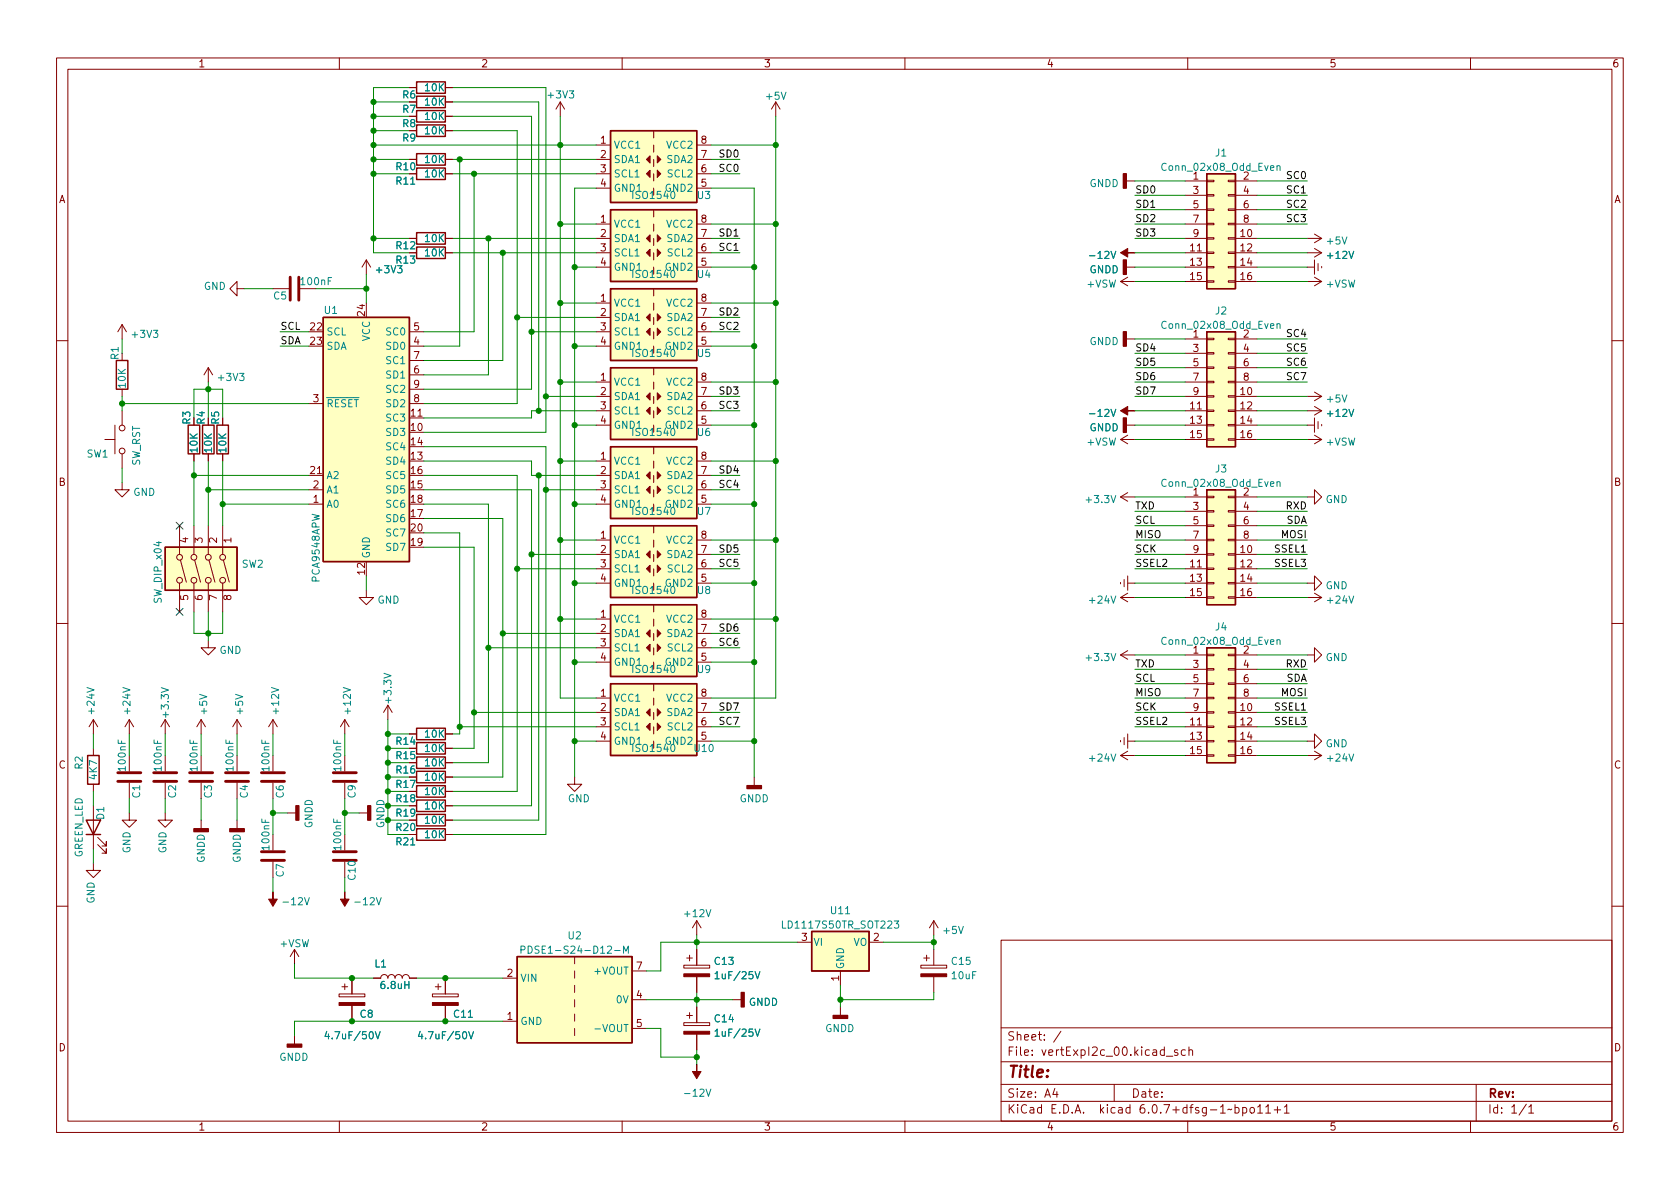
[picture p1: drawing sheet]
<svg xmlns="http://www.w3.org/2000/svg" width="297mm" height="210mm" viewBox="0 0 297 210" stroke-linecap="round" stroke-linejoin="round" font-family="sans-serif">
<g fill="none" stroke="#840000" stroke-width=".18">
<path d="M10 10.2h277v190.1h-277zM12 12.2h273v186.1h-273zM60 10.2v2M72.4 15.5h1.3M78.7 18h1.3M78.7 15.5h1.3M99.1 18l-.8 1.3M99.1 18v2.6M99.1 18l.7 1.3M110 10.2v2M137.2 18l-.8 1.3M137.2 18v2.6"/>
<path d="M137.2 18l.7 1.3M160 10.2v2M210 10.2v2M260 10.2v2M72.4 28.2h1.3M72.4 20.6h1.3M78.7 30.7h1.3M78.7 28.2h1.3M78.7 20.6h1.3M78.7 23.1h1.3M105.4 30.7h2.5M105.4 28.2h2.5"/>
<path d="M105.4 39.6h2.5M105.4 25.6h2.5M105.4 33.3h2.5M115.6 23.1v1.3M115.6 25.6v1.3M115.6 28.2v1.3M115.6 30.7v1.3M115.6 37.1v1.2M115.6 39.6v1.3M123.2 30.7h2.5M123.2 28.2h2.5M123.2 39.6h2.5"/>
<path d="M123.2 25.6h2.5M123.2 33.3h2.5M199.1 32h1.6M209.5 32h3.9M209.5 34.5h3.9M209.5 37.1h3.9M209.5 39.6h3.9M213.4 39.5h1.2v.2h-1.2zM213.4 37h1.2v.2h-1.2zM213.4 34.4h1.2v.3h-1.2zM213.4 31.9h1.2v.2h-1.2zM217.2 39.5h1.2v.2h-1.2z"/>
<path d="M217.2 37h1.2v.2h-1.2zM217.2 34.4h1.2v.3h-1.2zM217.2 31.9h1.2v.2h-1.2zM218.4 32h3.8M218.4 34.5h3.8M218.4 37.1h3.8M218.4 39.6h3.8M21.6 57.4l-.8 1.3M21.6 57.4v2.5M21.6 57.4l.8 1.3M41.9 51v-1.2l-1.3 1.2 1.3 1.3v-1.3h1.3M64.8 46l-.8 1.2"/>
<path d="M64.8 46v2.5M64.8 46l.7 1.2M72.4 42.2h1.3M72.4 44.7h1.3M72.4 58.7h2.5M78.7 42.2h1.3M78.7 44.7h1.3M105.4 42.2h2.5M105.4 44.7h2.5M105.4 47.2h2.5M105.4 53.6h2.5M105.4 56.1h2.5"/>
<path d="M105.4 58.7h2.5M115.6 42.2v1.2M115.6 44.7v1.3M115.6 51v1.3M115.6 53.6v1.3M115.6 56.1v1.3M115.6 58.7v1.2M123.2 42.2h2.5M123.2 44.7h2.5M123.2 47.2h2.5M123.2 53.6h2.5M123.2 56.1h2.5"/>
<path d="M123.2 58.7h2.5M198.1 49.8l1.3 .7M198.1 49.8h2.6M199.1 47.2h1.6M199.1 59.9h1.6M199.4 49l-1.3 .8M209.5 42.2h3.9M209.5 44.7h3.9M209.5 47.2h3.9M209.5 59.9h3.9M209.5 49.8h3.9M213.4 59.8h1.2v.3h-1.2z"/>
<path d="M213.4 49.7h1.2v.2h-1.2zM213.4 47.1h1.2v.3h-1.2zM213.4 44.6h1.2v.2h-1.2zM213.4 42h1.2v.3h-1.2zM217.2 59.8h1.2v.3h-1.2zM217.2 49.7h1.2v.2h-1.2zM217.2 47.1h1.2v.3h-1.2zM217.2 44.6h1.2v.2h-1.2zM217.2 42h1.2v.3h-1.2zM218.4 42.2h3.8M218.4 44.7h3.8M218.4 47.2h3.8"/>
<path d="M218.4 59.9h3.8M218.4 49.8h3.8M231.1 42.2h2.6M231.1 44.7h2.6M231.1 47.2h1.3M231.1 49.8h2.6M232.4 43.9l1.3 .8M232.4 46v2.5M232.4 49l1.3 .8M232.4 41.4l1.3 .8M233 46.6v1.3M233.7 44.7l-1.3 .8"/>
<path d="M233.7 47.1v.3M233.7 49.8l-1.3 .7M233.7 42.2l-1.3 .7M10 60.2h2M18.5 77.7h1.8M20.3 75.2v5.1M21.6 62.5v1.2M21.6 68.8v1.3M21.6 72.6v2.6M36.8 65v2.6M36.8 73.9v1.3M36.8 65l-.7 1.3"/>
<path d="M36.8 65l.8 1.3M54.6 71.4h2.5M72.4 61.2h2.5M72.4 73.9h2.5M72.4 71.4h2.5M72.4 66.3h2.5M72.4 63.7h2.5M72.4 68.8h2.5M105.4 70.1h2.5M105.4 72.6h2.5M105.4 75.2h2.5M105.4 67.6h2.5"/>
<path d="M105.4 61.2h2.5M115.6 65v1.3M115.6 67.6v1.2M115.6 70.1v1.3M115.6 72.6v1.3M115.6 79v1.3M123.2 70.1h2.5M123.2 72.6h2.5M123.2 75.2h2.5M123.2 67.6h2.5M123.2 61.2h2.5M198.1 77.7h2.6"/>
<path d="M198.1 77.7l1.3 .8M199.1 75.2h1.6M199.4 77l-1.3 .7M209.5 70.1h3.9M209.5 72.6h3.9M209.5 75.2h3.9M209.5 77.7h3.9M209.5 62.5h3.9M209.5 65h3.9M209.5 67.6h3.9M213.4 77.6h1.2v.2h-1.2zM213.4 75.1h1.2v.2h-1.2z"/>
<path d="M213.4 72.5h1.2v.3h-1.2zM213.4 70h1.2v.2h-1.2zM213.4 67.4h1.2v.3h-1.2zM213.4 64.9h1.2v.2h-1.2zM213.4 62.4h1.2v.2h-1.2zM217.2 77.6h1.2v.2h-1.2zM217.2 75.1h1.2v.2h-1.2zM217.2 72.5h1.2v.3h-1.2zM217.2 70h1.2v.2h-1.2zM217.2 67.4h1.2v.3h-1.2zM217.2 64.9h1.2v.2h-1.2zM217.2 62.4h1.2v.2h-1.2z"/>
<path d="M218.4 70.1h3.8M218.4 72.6h3.8M218.4 75.2h3.8M218.4 77.7h3.8M218.4 62.5h3.8M218.4 65h3.8M218.4 67.6h3.8M231.1 70.1h2.6M231.1 72.6h2.6M231.1 75.2h1.3M231.1 77.7h2.6M232.4 73.9v2.5"/>
<path d="M232.4 69.3l1.3 .8M232.4 77l1.3 .7M232.4 71.9l1.3 .7M233 74.5v1.3M233.7 75.1v.2M233.7 70.1l-1.3 .8M233.7 77.7l-1.3 .8M233.7 72.6l-1.3 .8M285 60.2h2M21.6 85.3v1.3h1.3l-1.3 1.3-1.3-1.3h1.3M21.6 80.3v2.5M31.7 93v5"/>
<path d="M31.9 99.1l1 3.8M34.3 80.3v1.2M34.3 93v5M34.4 99.1l1.1 3.8M36.8 80.3v1.2M36.8 93v5M37 99.1l1 3.8M39.4 80.3v1.2M39.4 93v5M39.5 99.1l1 3.8M54.6 89.1h2.5M54.6 86.6h2.5"/>
<path d="M54.6 84.1h2.5M105.4 95.5h2.5M105.4 98h2.5M105.4 89.1h2.5M105.4 86.6h2.5M105.4 84.1h2.5M105.4 81.5h2.5M115.6 81.5v1.3M115.6 84.1v1.2M115.6 86.6v1.3M115.6 93v1.2M115.6 95.5v1.3"/>
<path d="M115.6 98v1.3M123.2 95.5h2.5M123.2 98h2.5M123.2 89.1h2.5M123.2 86.6h2.5M123.2 84.1h2.5M123.2 81.5h2.5M198.1 87.9h2.6M198.1 87.9l1.3 .7M199.4 87.1l-1.3 .8M209.5 95.5h3.9M209.5 98h3.9"/>
<path d="M209.5 87.9h3.9M209.5 90.4h3.9M209.5 93h3.9M213.4 97.9h1.2v.3h-1.2zM213.4 95.4h1.2v.2h-1.2zM213.4 92.8h1.2v.3h-1.2zM213.4 90.3h1.2v.2h-1.2zM213.4 87.8h1.2v.2h-1.2zM217.2 97.9h1.2v.3h-1.2zM217.2 95.4h1.2v.2h-1.2zM217.2 92.8h1.2v.3h-1.2zM217.2 90.3h1.2v.2h-1.2z"/>
<path d="M217.2 87.8h1.2v.2h-1.2zM218.4 95.5h3.8M218.4 98h3.8M218.4 87.9h3.8M218.4 90.4h3.8M218.4 93h3.8M231.1 87.9h1.3v-1.3l1.3 1.3-1.3 1.2v-1.2M10 110.2h2M31.7 103.1v5.1M34.3 103.1v5.1M36.8 113.3v1.2h1.3l-1.3 1.3-1.2-1.3h1.2M36.8 103.1v5.1"/>
<path d="M39.4 103.1v5.1M64.8 104.4v1.3h1.2l-1.2 1.2-1.3-1.2h1.3M105.4 100.6h2.5M105.4 103.1h2.5M105.4 109.5h2.5M105.4 112h2.5M105.4 114.5h2.5M105.4 117.1h2.5M115.6 100.6v1.2M115.6 106.9v1.3M115.6 109.5v1.2M115.6 112v1.3"/>
<path d="M115.6 114.5v1.3M123.2 100.6h2.5M123.2 103.1h2.5M123.2 109.5h2.5M123.2 112h2.5M123.2 114.5h2.5M123.2 117.1h2.5M198.1 105.7h2.6M198.1 105.7l1.3 .7M198.1 103v.2M198.1 115.8h2.6M198.1 115.8l1.3 .8"/>
<path d="M198.8 102.5v1.3M199.4 103.1h1.3M199.4 104.9l-1.3 .8M199.4 101.8v2.6M199.4 115.1l-1.3 .7M209.5 100.6h3.9M209.5 103.1h3.9M209.5 105.7h3.9M209.5 115.8h3.9M209.5 118.4h3.9M213.4 105.5h1.2v.3h-1.2zM213.4 103h1.2v.2h-1.2z"/>
<path d="M213.4 100.5h1.2v.2h-1.2zM213.4 118.2h1.2v.3h-1.2zM213.4 115.7h1.2v.2h-1.2zM217.2 105.5h1.2v.3h-1.2zM217.2 103h1.2v.2h-1.2zM217.2 100.5h1.2v.2h-1.2zM217.2 118.2h1.2v.3h-1.2zM217.2 115.7h1.2v.2h-1.2zM218.4 100.6h3.8M218.4 103.1h3.8M218.4 105.7h3.8M218.4 115.8h3.8"/>
<path d="M218.4 118.4h3.8M231.1 115.8h1.3v-1.3l1.3 1.3-1.3 1.3v-1.3M231.1 103.1h1.3v-1.3l1.3 1.3-1.3 1.3v-1.3M231.1 105.7h2.6M232.4 104.9l1.3 .8M233.7 105.7l-1.3 .7M285 110.2h2M16.5 127.2v2.6M16.5 132.3v1.3M16.5 138.7v1.2M16.5 127.2l-.8 1.3M16.5 127.2l.8 1.3"/>
<path d="M22.9 127.2v2.6M22.9 138.4v2.8M22.9 127.2l-.8 1.3M22.9 127.2l.7 1.3M29.2 127.2l-.8 1.3M29.2 127.2v2.6M29.2 127.2l.8 1.3M35.6 127.2v2.6M35.6 127.2l-.8 1.3M35.6 127.2l.7 1.3M41.9 127.2v2.6M41.9 127.2l-.8 1.3"/>
<path d="M41.9 127.2l.8 1.3M48.3 127.2l-.8 1.3M48.3 127.2v2.6M48.3 127.2l.7 1.3M61 127.2v2.6M61 127.2l-.8 1.3M61 127.2l.7 1.3M68.6 124.7l-.8 1.3M68.6 124.7v2.5M68.6 124.7l.7 1.3M72.4 132.3h1.3M72.4 129.8h1.3"/>
<path d="M72.4 139.9h1.3M78.7 132.3h1.3M78.7 129.8h1.3M78.7 137.4h1.3M78.7 139.9h1.3M78.7 134.9h1.3M101.6 137.4v1.3h1.3l-1.3 1.2-1.3-1.2h1.3M105.4 123.4h2.5M105.4 126h2.5M105.4 128.5h2.5M105.4 131.1h2.5M115.6 120.9v1.3"/>
<path d="M115.6 123.4v1.3M115.6 126v1.2M115.6 128.5v1.3M123.2 123.4h2.5M123.2 126h2.5M123.2 128.5h2.5M123.2 131.1h2.5M133.3 137.4v1.5M198.1 133.6l1.3 .8M198.1 133.6h2.6M198.1 130.9v.3M198.8 130.4v1.3"/>
<path d="M199.4 131.1h1.3M199.4 132.8l-1.3 .8M199.4 129.8v2.5M209.5 123.4h3.9M209.5 126h3.9M209.5 128.5h3.9M209.5 131.1h3.9M209.5 133.6h3.9M209.5 120.9h3.9M213.4 133.5h1.2v.2h-1.2zM213.4 130.9h1.2v.3h-1.2zM213.4 128.4h1.2v.2h-1.2z"/>
<path d="M213.4 125.9h1.2v.2h-1.2zM213.4 123.3h1.2v.3h-1.2zM213.4 120.8h1.2v.2h-1.2zM217.2 133.5h1.2v.2h-1.2zM217.2 130.9h1.2v.3h-1.2zM217.2 128.4h1.2v.2h-1.2zM217.2 125.9h1.2v.2h-1.2zM217.2 123.3h1.2v.3h-1.2zM217.2 120.8h1.2v.2h-1.2zM218.4 123.4h3.8M218.4 126h3.8M218.4 128.5h3.8"/>
<path d="M218.4 131.1h3.8M218.4 133.6h3.8M218.4 120.9h3.8M231.1 131.1h1.3v-1.3l1.3 1.3-1.3 1.2v-1.2M231.1 133.6h2.6M232.4 132.8l1.3 .8M233.7 133.6l-1.3 .8M16.5 152.6v1.3h1.3l-1.3 1.3-1.3-1.3h1.3M16.5 142.5v7.6M17.3 149.3l1.5 1.6v-.8v.8h-.8M17.3 148.1l1.5 1.5v-.8v.8h-.8M22.9 143.8v1.2h1.2l-1.2 1.3-1.3-1.3h1.3"/>
<path d="M29.2 143.8v1.2h1.3l-1.3 1.3-1.3-1.3h1.3M35.6 145v1.6M41.9 145v1.6M50.8 143.8h1.5M63.5 143.8h1.5M78.7 147.6h1.3M78.7 142.5h1.3M78.7 145h1.3M10 160.2h2M52.1 167.9l-.8 1.3M52.1 167.9v2.5M52.1 167.9l.7 1.3"/>
<path d="M59.9 175.8h4.6v.5h-4.6zM60.5 174.5h1M61 174v1M62.2 173v2.8M62.2 177.8v2.8M66 173h1.3a.64 .64 0 0 1 .6-.7 .64 .64 0 0 1 .7 .7 .64 .64 0 0 1 .6-.7 .64 .64 0 0 1 .6 .7 .64 .64 0 0 1 .7-.7 .64 .64 0 0 1 .6 .7 .64 .64 0 0 1 .7-.7 .64 .64 0 0 1 .6 .7h1.3M76.5 175.8h4.5v.5h-4.5zM77 174.5h1M77.5 174v1M78.7 173v2.8M78.7 177.8v2.8M88.9 173h2.5"/>
<path d="M101.6 169.2v1.2M101.6 171.7v1.3M101.6 174.2v1.3M101.6 176.8v1.2M101.6 179.3v1.3M111.8 176.8h2.5M111.8 171.7h2.5M120.9 170.7h4.6v.5h-4.6zM121.4 179.6h1M121.4 169.4h1M121.9 168.9v1M121.9 179.1v1"/>
<path d="M123.2 162.8v2.5M123.2 167.9v2.8M123.2 172.7v2.8M123.2 178v2.8M123.2 162.8l-.8 1.3M123.2 162.8l.8 1.3M129.5 176.8h1.6M141 166.6h2.5M148.6 171.7v2.5M148.6 178v1.6M153.7 166.6h2.5M162.8 170.7h4.6v.5h-4.6z"/>
<path d="M163.3 169.4h1M163.8 168.9v1M165.1 162.8l-.8 1.3M165.1 162.8v2.5M165.1 167.9v2.8M165.1 172.7v2.8M165.1 162.8l.8 1.3M177 166.3h108v32h-108zM285 160.2h2M52.1 183.1v1.6M60 198.3v2M88.9 180.6h2.5"/>
<path d="M101.6 181.9v1.2M110 198.3v2M111.8 181.9h2.5M120.9 180.8h4.6v.6h-4.6zM123.2 182.9v2.8M160 198.3v2M177 194.8h108M177 191.8h108M177 187.8h108M177 181.8h108M186.5 192.5l-.4 1h1M186.9 193v1"/>
<path d="M187.6 182.4l-1.3 1.9M197 191.8v3M206.2 186.8h1.2M208.2 185.7l-.3-.1-.3 .2 .1 .3 .5 .1v.4h-.6M209.6 185.7l-.5-.1-.2 .3v.4l.1 .3h.6M210 198.3v2M210.2 185.8l.2-.2 .4 .1 .1 .9M210.2 185.1v1.5M218.4 195.9l.4-.1 .3 .3v.4l-.2 .3h-.5M218.4 195.3v1.5M219.7 195.9l.4-.1 .3 .3v.4l-.1 .3h-.6M219.7 195.8v1.5"/>
<path d="M221.1 196l.2-.2 .4 .2 .1 .5-.2 .3h-.3l-.2-.1zM222.4 195.8l.4-.5v1.5M222.4 196.8h.8M223.8 195.8l.4-.5v1.5M223.8 196.8h.8M225.3 196.3h1.1M225.9 195.7v1.1M227.1 195.8l.4-.5v1.5M227.1 196.8h.8M260 198.3v2M261 191.8v6.5M269.9 195.3l-1.3 1.9"/>
<path d="M270.3 195.8l.4-.5v1.5M270.3 196.8h.9"/>
<circle cx="21.6" cy="79.8" r=".51"/>
<circle cx="21.6" cy="75.7" r=".51"/>
<circle cx="31.8" cy="98.5" r=".51"/>
<circle cx="34.3" cy="98.5" r=".51"/>
<circle cx="36.8" cy="98.5" r=".51"/>
<circle cx="39.4" cy="98.5" r=".51"/>
<circle cx="31.8" cy="102.6" r=".51"/>
<circle cx="34.3" cy="102.6" r=".51"/>
<circle cx="36.8" cy="102.6" r=".51"/>
<circle cx="39.4" cy="102.6" r=".51"/>
</g>
<g fill="none" stroke="#840000" stroke-width=".51">
<path d="M51.3 49v4.1M52.8 49v4.1M20.8 138.2h4.1M20.8 136.6h4.1M27.2 138.2h4M27.2 136.6h4M33.5 138.2h4.1M33.5 136.6h4.1M39.9 138.2h4M39.9 136.6h4M46.2 138.2h4.1M46.2 136.6h4.1"/>
<path d="M58.9 138.2h4.1M58.9 136.6h4.1M46.2 152.1h4.1M46.2 150.6h4.1M58.9 152.1h4.1M58.9 150.6h4.1"/>
</g>
<g fill="none" stroke="#840000" stroke-width=".25">
<path d="M73.7 17h5v2h-5zM73.7 19.6h5v2h-5zM73.7 14.5h5v2h-5zM73.7 29.7h5v2h-5zM73.7 27.2h5v2h-5zM73.7 22.1h5v2h-5zM107.9 37.1h15.3v12.7h-15.3zM107.9 23.1h15.3v12.7h-15.3zM213.4 30.7h5v20.3h-5zM57.1 56.1h15.3v43.2h-15.3zM73.7 41.1h5v2.1h-5zM73.7 43.7h5v2h-5z"/>
<path d="M107.9 51h15.3v12.7h-15.3zM213.4 58.7h5v20.3h-5zM20.6 63.7h2v5.1h-2zM33.3 75.2h2v5.1h-2zM35.8 75.2h2v5.1h-2zM38.4 75.2h2v5.1h-2zM107.9 65h15.3v12.7h-15.3zM107.9 79h15.3v12.7h-15.3zM29.2 96.8h12.7v7.6h-12.7zM107.9 93h15.3v12.7h-15.3zM213.4 86.6h5v20.3h-5zM107.9 106.9h15.3v12.7h-15.3z"/>
<path d="M213.4 114.5h5v20.4h-5zM15.5 133.6h2v5.1h-2zM73.7 131.3h5v2h-5zM73.7 128.8h5v2h-5zM73.7 136.4h5v2h-5zM73.7 138.9h5v2.1h-5zM73.7 133.9h5v2h-5zM107.9 120.9h15.3v12.7h-15.3zM15.2 145h2.6l-1.3 2.6zM15.2 147.6h2.6M73.7 146.6h5v2h-5zM73.7 141.5h5v2h-5z"/>
<path d="M73.7 144h5v2h-5zM91.4 169.2h20.4v15.2h-20.4zM143.5 164.7h10.2v7h-10.2z"/>
</g>
<g fill="#840000" stroke="#840000" stroke-width=".25">
<path d="M65 142.5h.5v2.5h-.5z"/>
<path d="M52.3 142.5h.5v2.5h-.5z"/>
<path d="M34.3 146.6h2.5v.5h-2.5z"/>
<path d="M40.6 146.6h2.6v.5h-2.6z"/>
<path d="M132.1 138.9h2.5v.5h-2.5z"/>
<path d="M50.8 184.7h2.5v.5h-2.5z"/>
<path d="M198.6 46h.5v2.5h-.5z"/>
<path d="M198.6 30.7h.5v2.6h-.5z"/>
<path d="M198.6 58.7h.5v2.5h-.5z"/>
<path d="M131.1 175.5h.5v2.5h-.5z"/>
<path d="M147.3 179.6h2.6v.5h-2.6z"/>
<path d="M198.6 73.9h.5v2.5h-.5z"/>
</g>
<g fill="#840000" stroke="#840000" stroke-width=".18">
<path d="M48.3 157.7v1.3h.7l-.7 1.3-.8-1.3h.8z"/>
<path d="M61 157.7v1.3h.7l-.7 1.3-.8-1.3h.8z"/>
<path d="M120.9 182.4h4.6v.5h-4.6z"/>
<path d="M114.9 97.4v1.3l-.6-.7z"/>
<path d="M116.2 99.9l.6 .7-.6 .6z"/>
<path d="M116.2 97.4l.6 .6-.6 .7z"/>
<path d="M114.3 100.6l.6-.7v1.3z"/>
<path d="M114.3 112l.6-.6v1.2z"/>
<path d="M116.2 113.9l.6 .6-.6 .7z"/>
<path d="M116.2 111.4l.6 .6-.6 .6z"/>
<path d="M114.3 114.5l.6-.6v1.3z"/>
<path d="M114.3 126l.6-.7v1.3z"/>
<path d="M116.2 127.9l.6 .6-.6 .7z"/>
<path d="M116.2 125.3l.6 .7-.6 .6z"/>
<path d="M114.9 127.9v1.3l-.6-.7z"/>
<path d="M76.5 177.3h4.5v.5h-4.5z"/>
<path d="M59.9 177.3h4.6v.5h-4.6z"/>
<path d="M120.9 172.2h4.6v.5h-4.6z"/>
<path d="M123.2 188.2v1.3h.8l-.8 1.2-.8-1.2h.8z"/>
<path d="M198.1 72.6l1.3-.7v.7h1.3h-1.3v.8z"/>
<path d="M198.1 44.7l1.3-.8v.8h1.3h-1.3v.8z"/>
<path d="M162.8 172.2h4.6v.5h-4.6z"/>
<path d="M114.3 56.1l.6-.6v1.3z"/>
<path d="M116.2 58l.6 .7-.6 .6z"/>
<path d="M116.2 55.5l.6 .6-.6 .7z"/>
<path d="M114.3 58.7l.6-.7v1.3z"/>
<path d="M114.3 70.1l.6-.6v1.2z"/>
<path d="M116.2 72l.6 .6-.6 .7z"/>
<path d="M116.2 69.5l.6 .6-.6 .6z"/>
<path d="M114.3 72.6l.6-.6v1.3z"/>
<path d="M114.3 42.2l.6-.7v1.3z"/>
<path d="M116.2 44.1l.6 .6-.6 .6z"/>
<path d="M116.2 41.5l.6 .7-.6 .6z"/>
<path d="M114.3 44.7l.6-.6v1.2z"/>
<path d="M114.3 28.2l.6-.6v1.2z"/>
<path d="M116.2 30.1l.6 .6-.6 .7z"/>
<path d="M116.2 27.6l.6 .6-.6 .6z"/>
<path d="M114.3 30.7l.6-.6v1.3z"/>
<path d="M114.3 84.1l.6-.7v1.3z"/>
<path d="M116.2 86l.6 .6-.6 .6z"/>
<path d="M116.2 83.4l.6 .7-.6 .6z"/>
<path d="M114.3 86.6l.6-.6v1.2z"/>
</g>
<g fill="none" stroke="#008484" stroke-width=".18">
<path d="M225.8 29.4l.2-.1 .3 .1v.7M225.8 29.3v.8M225.8 57.4l.2-.2 .3 .1v.8M225.8 57.2v.9M225.8 85.3l.2-.1h.3v.8M225.8 85.2v.8M225.8 113.2l.2-.1 .3 .1v.8M225.8 113.1v.9M92.1 168l.6-.1 .1-.2v-.3l-.7-.1v1.3M93.4 167.3a.64 .64 0 0 1 .7 .6 .64 .64 0 0 1-.7 .7zM110.2 168.6v-1.3l.5 .9 .4-.9v1.3M126.4 172.2l.4-.4v1.3"/>
<path d="M126.4 173.1h.8M133.5 171.8l.4 1.3 .5-1.3M138.3 162.9v1.2h.6M158.1 162.9h.8l-.4 .4 .3 .2v.5l-.1 .1-.6-.1M57.8 182.4l-.3 .9h.8M66.4 182.4l.4 1.3 .4-1.3M74.3 182.4l-.3 .9h.8M82.9 182.4l.4 1.3 .4-1.3M105.2 181.9h1M126.4 182.3l.4-.3v1.2M126.4 183.2h.8M133.5 182l.4 1.2 .5-1.2"/>
</g>
<g fill="#ffffc2" stroke="#ffffc2" stroke-width=".18">
<path d="M107.9 93h15.3v12.7h-15.3z"/>
<path d="M107.9 106.9h15.3v12.7h-15.3z"/>
<path d="M107.9 120.9h15.3v12.7h-15.3z"/>
<path d="M91.4 169.2h20.4v15.2h-20.4z"/>
<path d="M213.4 58.7h5v20.3h-5z"/>
<path d="M213.4 86.6h5v20.3h-5z"/>
<path d="M213.4 114.5h5v20.4h-5z"/>
<path d="M213.4 30.7h5v20.3h-5z"/>
<path d="M143.5 164.7h10.2v7h-10.2z"/>
<path d="M107.9 51h15.3v12.7h-15.3z"/>
<path d="M107.9 65h15.3v12.7h-15.3z"/>
<path d="M29.2 96.8h12.7v7.6h-12.7z"/>
<path d="M107.9 37.1h15.3v12.7h-15.3z"/>
<path d="M57.1 56.1h15.3v43.2h-15.3z"/>
<path d="M107.9 23.1h15.3v12.7h-15.3z"/>
<path d="M107.9 79h15.3v12.7h-15.3z"/>
</g>
<g fill="none" stroke="#008400" stroke-width=".18">
<path d="M66 18h6.4M72.4 15.5h-6.4v29.2h6.4M80 18h15.2v54.6M80 15.5h16.5v60.9h-21.6M66 25.6h39.4M66 23.1h6.4M66 20.6h6.4M66 28.2h6.4M66 30.7h6.4M80 23.1h11.4v48.3h-16.5M80 20.6h14v48.2h-19.1M80 28.2h25.4"/>
<path d="M80 30.7h25.4M81.3 28.2v33h-6.4M83.8 30.7v28h-8.9M99.1 39.6h6.3M99.1 20.6v102.8h6.3M105.4 33.3h-3.8v104.1M125.7 33.3h7.6v104.1M125.7 39.6h11.5M125.7 25.6h11.5M125.7 28.2h5.1M125.7 30.7h5.1M137.2 20.6v102.8h-11.5"/>
<path d="M200.7 39.6h8.8M200.7 37.1h8.8M200.7 32h8.8M200.7 34.5h8.8M222.2 39.6h8.9M222.2 37.1h8.9M222.2 32h8.9M222.2 34.5h8.9M21.6 59.9v2.6M43.2 51h5.1M49.5 58.7h5.1M55.9 51h8.9"/>
<path d="M64.8 48.5v5.1M66 42.2h6.4M80 42.2h25.4M80 44.7h25.4M86.4 42.2v24.1h-11.5M88.9 44.7v19h-14M91.4 56.1h14M94 58.7h11.4M99.1 53.6h6.3M101.6 47.2h3.8M125.7 53.6h11.5M125.7 47.2h7.6"/>
<path d="M125.7 58.7h5.1M125.7 56.1h5.1M125.7 42.2h5.1M125.7 44.7h5.1M200.7 49.8h8.8M200.7 47.2h8.8M200.7 59.9h8.8M200.7 42.2h8.8M200.7 44.7h8.8M222.2 49.8h8.9M222.2 47.2h8.9M222.2 59.9h8.9"/>
<path d="M222.2 42.2h8.9M222.2 44.7h8.9M21.6 71.4h33M21.6 70.1v2.5M34.3 73.9v-5.1h5.1v5.1M36.8 67.6v6.3M49.5 61.2h5.1M74.9 79h21.6v68.6h-16.5M96.5 70.1h8.9M99.1 67.6h6.3M101.6 75.2h3.8M101.6 61.2h3.8"/>
<path d="M105.4 72.6h-11.4v1.3h-19.1M125.7 67.6h11.5M125.7 72.6h5.1M125.7 75.2h7.6M125.7 70.1h5.1M125.7 61.2h7.6M200.7 77.7h8.8M200.7 62.5h8.8M200.7 67.6h8.8M200.7 65h8.8M200.7 72.6h8.8M200.7 75.2h8.8"/>
<path d="M200.7 70.1h8.8M222.2 77.7h8.9M222.2 62.5h8.9M222.2 67.6h8.9M222.2 65h8.9M222.2 72.6h8.9M222.2 75.2h8.9M222.2 70.1h8.9M21.6 82.8v2.5M34.3 84.1h20.3M34.3 81.5v11.5M36.8 86.6h17.8"/>
<path d="M36.8 81.5v11.5M39.4 89.1h15.2M39.4 81.5v11.5M74.9 81.5h19.1v2.6h11.4M74.9 89.1h11.5v45.8h-6.4M74.9 84.1h16.5v55.8h-11.4M74.9 86.6h19.1v55.9h-14M74.9 91.7h14v45.7h-8.9M74.9 94.2h6.4v35.6h-1.3M74.9 96.8h8.9v35.5h-3.8M94 98h11.4M95.2 84.1v60.9h-15.2"/>
<path d="M96.5 86.6h8.9M99.1 81.5h6.3M99.1 95.5h6.3M101.6 89.1h3.8M125.7 81.5h11.5M125.7 95.5h11.5M125.7 98h5.1M125.7 89.1h7.6M125.7 84.1h5.1M125.7 86.6h5.1M200.7 90.4h8.8M200.7 93h8.8"/>
<path d="M200.7 87.9h8.8M200.7 95.5h8.8M200.7 98h8.8M222.2 90.4h8.9M222.2 93h8.9M222.2 87.9h8.9M222.2 95.5h8.9M222.2 98h8.9M34.3 108.2v3.8h5.1v-3.8M36.8 108.2v5.1M64.8 101.8v2.6M86.4 114.5h19"/>
<path d="M88.9 112h16.5M91.4 100.6h14M99.1 109.5h6.3M101.6 103.1h3.8M101.6 117.1h3.8M125.7 100.6h5.1M125.7 112h5.1M125.7 103.1h7.6M125.7 109.5h11.5M125.7 114.5h5.1M125.7 117.1h7.6M200.7 118.4h8.8"/>
<path d="M200.7 100.6h8.8M200.7 103.1h8.8M200.7 115.8h8.8M200.7 105.7h8.8M222.2 118.4h8.9M222.2 100.6h8.9M222.2 103.1h8.9M222.2 115.8h8.9M222.2 105.7h8.9M16.5 129.8v2.5M16.5 139.9v2.6M22.9 129.8v3.8"/>
<path d="M29.2 129.8v3.8M35.6 129.8v3.8M41.9 129.8v3.8M48.3 129.8v3.8M61 129.8v3.8M68.6 127.2v15.3h3.8M68.6 139.9h3.8M68.6 134.9h3.8M68.6 129.8h3.8M68.6 132.3h3.8M68.6 137.4h3.8M81.3 128.5h24.1"/>
<path d="M83.8 126h21.6M101.6 131.1h3.8M125.7 131.1h7.6M125.7 126h5.1M125.7 128.5h5.1M200.7 131.1h8.8M200.7 123.4h8.8M200.7 120.9h8.8M200.7 126h8.8M200.7 133.6h8.8M200.7 128.5h8.8M222.2 131.1h8.9"/>
<path d="M222.2 123.4h8.9M222.2 120.9h8.9M222.2 126h8.9M222.2 133.6h8.9M222.2 128.5h8.9M16.5 150.1v2.5M22.9 141.2v2.6M29.2 141.2v2.6M35.6 141.2v3.8M41.9 141.2v3.8M48.3 143.8h2.5M48.3 141.2v6.4"/>
<path d="M48.3 155.2v2.5M61 143.8h2.5M61 141.2v6.4M61 155.2v2.5M72.4 145h-3.8v2.6h3.8M52.1 170.4v2.6h13.9M73.7 173h15.2M114.3 176.8h15.2M123.2 165.3v2.6M123.2 175.5v2.5M141 166.6h-24.2v5.1h-2.5M148.6 174.2v3.8"/>
<path d="M156.2 166.6h8.9M165.1 175.5v1.3h-16.5M165.1 165.3v2.6M88.9 180.6h-36.8v2.5M114.3 181.9h2.5v5h6.4M123.2 185.7v2.5"/>
</g>
<path d="M31.1 92.3l1.3 1.3M32.4 92.3l-1.3 1.3M31.1 107.6l1.3 1.2M32.4 107.6l-1.3 1.2" fill="none" stroke="#000084" stroke-width=".18"/>
<g fill="#008400" stroke="#008400" stroke-width=".18">
<circle cx="21.6" cy="71.4" r=".46"/>
<circle cx="36.8" cy="68.8" r=".46"/>
<circle cx="34.3" cy="84.1" r=".46"/>
<circle cx="101.6" cy="131.1" r=".46"/>
<circle cx="68.6" cy="137.4" r=".46"/>
<circle cx="68.6" cy="139.9" r=".46"/>
<circle cx="39.4" cy="89.1" r=".46"/>
<circle cx="36.8" cy="112" r=".46"/>
<circle cx="36.8" cy="86.6" r=".46"/>
<circle cx="81.3" cy="128.5" r=".46"/>
<circle cx="86.4" cy="114.5" r=".46"/>
<circle cx="83.8" cy="126" r=".46"/>
<circle cx="101.6" cy="103.1" r=".46"/>
<circle cx="94" cy="98" r=".46"/>
<circle cx="62.2" cy="173" r=".46"/>
<circle cx="62.2" cy="180.6" r=".46"/>
<circle cx="78.7" cy="180.6" r=".46"/>
<circle cx="78.7" cy="173" r=".46"/>
<circle cx="68.6" cy="129.8" r=".46"/>
<circle cx="68.6" cy="132.3" r=".46"/>
<circle cx="68.6" cy="145" r=".46"/>
<circle cx="61" cy="143.8" r=".46"/>
<circle cx="68.6" cy="142.5" r=".46"/>
<circle cx="68.6" cy="134.9" r=".46"/>
<circle cx="48.3" cy="143.8" r=".46"/>
<circle cx="148.6" cy="176.8" r=".46"/>
<circle cx="123.2" cy="166.6" r=".46"/>
<circle cx="123.2" cy="176.8" r=".46"/>
<circle cx="123.2" cy="186.9" r=".46"/>
<circle cx="133.3" cy="131.1" r=".46"/>
<circle cx="165.1" cy="166.6" r=".46"/>
<circle cx="133.3" cy="75.2" r=".46"/>
<circle cx="137.2" cy="67.6" r=".46"/>
<circle cx="137.2" cy="95.5" r=".46"/>
<circle cx="133.3" cy="103.1" r=".46"/>
<circle cx="96.5" cy="70.1" r=".46"/>
<circle cx="95.2" cy="72.6" r=".46"/>
<circle cx="101.6" cy="75.2" r=".46"/>
<circle cx="99.1" cy="81.5" r=".46"/>
<circle cx="95.2" cy="84.1" r=".46"/>
<circle cx="94" cy="58.7" r=".46"/>
<circle cx="99.1" cy="67.6" r=".46"/>
<circle cx="101.6" cy="61.2" r=".46"/>
<circle cx="91.4" cy="56.1" r=".46"/>
<circle cx="137.2" cy="81.5" r=".46"/>
<circle cx="91.4" cy="100.6" r=".46"/>
<circle cx="96.5" cy="86.6" r=".46"/>
<circle cx="99.1" cy="95.5" r=".46"/>
<circle cx="101.6" cy="89.1" r=".46"/>
<circle cx="99.1" cy="109.5" r=".46"/>
<circle cx="101.6" cy="117.1" r=".46"/>
<circle cx="88.9" cy="112" r=".46"/>
<circle cx="137.2" cy="109.5" r=".46"/>
<circle cx="133.3" cy="117.1" r=".46"/>
<circle cx="133.3" cy="89.1" r=".46"/>
<circle cx="101.6" cy="47.2" r=".46"/>
<circle cx="99.1" cy="53.6" r=".46"/>
<circle cx="83.8" cy="30.7" r=".46"/>
<circle cx="99.1" cy="25.6" r=".46"/>
<circle cx="81.3" cy="28.2" r=".46"/>
<circle cx="88.9" cy="44.7" r=".46"/>
<circle cx="99.1" cy="39.6" r=".46"/>
<circle cx="86.4" cy="42.2" r=".46"/>
<circle cx="66" cy="28.2" r=".46"/>
<circle cx="66" cy="25.6" r=".46"/>
<circle cx="66" cy="18" r=".46"/>
<circle cx="66" cy="23.1" r=".46"/>
<circle cx="66" cy="20.6" r=".46"/>
<circle cx="66" cy="30.7" r=".46"/>
<circle cx="66" cy="42.2" r=".46"/>
<circle cx="64.8" cy="51" r=".46"/>
<circle cx="137.2" cy="25.6" r=".46"/>
<circle cx="137.2" cy="39.6" r=".46"/>
<circle cx="133.3" cy="47.2" r=".46"/>
<circle cx="133.3" cy="61.2" r=".46"/>
<circle cx="137.2" cy="53.6" r=".46"/>
</g>
<text font-size="2.8" fill="#840000" x="178" y="190.6">Title:</text>
<g font-size="2.1" fill="#840000">
<text x="178" y="184">Sheet: /</text>
<text x="178" y="186.7">File: vertExpI2c_00.kicad_sch</text>
<text x="178" y="196.9">KiCad E.D.A. kicad 6.0.7+dfsg-1~bpo11+1</text>
<text x="178" y="194.1">Size: A4</text>
<text x="200" y="194.1">Date:</text>
<text x="263" y="194.1">Rev:</text>
<text x="263" y="196.9">Id: 1/1</text>
</g>
<g font-size="1.8" fill="#840000">
<text x="35" y="11.9">1</text>
<text x="85" y="11.9">2</text>
<text x="135" y="11.9">3</text>
<text x="185" y="11.9">4</text>
<text x="235" y="11.9">5</text>
<text x="285" y="11.9">6</text>
<text x="106.2" y="25.4">1</text>
<text x="106.2" y="27.9">2</text>
<text x="124" y="27.9">7</text>
<text x="124" y="25.4">8</text>
<text x="10.3" y="35.9">A</text>
<text x="70.1" y="30.1">R10</text>
<text x="106.2" y="30.5">3</text>
<text x="106.2" y="33">4</text>
<text x="124" y="33">5</text>
<text x="124" y="30.5">6</text>
<text x="211" y="31.7">1</text>
<text x="211" y="34.3">3</text>
<text x="219.9" y="31.7">2</text>
<text x="219.9" y="34.3">4</text>
<text x="285.3" y="35.9">A</text>
<text x="106.2" y="39.4">1</text>
<text x="106.2" y="41.9">2</text>
<text x="124" y="41.9">7</text>
<text x="124" y="39.4">8</text>
<text x="211" y="36.8">5</text>
<text x="211" y="39.4">7</text>
<text x="211" y="41.9">9</text>
<text x="219.4" y="41.9">10</text>
<text x="219.9" y="36.8">6</text>
<text x="219.9" y="39.4">8</text>
<text x="106.2" y="44.4">3</text>
<text x="106.2" y="47">4</text>
<text x="124" y="47">5</text>
<text x="124" y="44.4">6</text>
<text x="210.5" y="44.4">11</text>
<text x="210.5" y="47">13</text>
<text x="219.4" y="44.4">12</text>
<text x="219.4" y="47">14</text>
<text x="106.2" y="53.3">1</text>
<text x="124" y="53.3">8</text>
<text x="210.5" y="49.5">15</text>
<text x="219.4" y="49.5">16</text>
<text x="54.9" y="58.4">22</text>
<text x="64.5" y="55.8" transform="rotate(-90 64.5 55.8)">24</text>
<text x="73.2" y="58.4">5</text>
<text x="106.2" y="55.9">2</text>
<text x="106.2" y="58.4">3</text>
<text x="124" y="58.4">6</text>
<text x="124" y="55.9">7</text>
<text x="211" y="59.7">1</text>
<text x="219.9" y="59.7">2</text>
<text x="54.9" y="61">23</text>
<text x="73.2" y="61">4</text>
<text x="73.2" y="63.5">7</text>
<text x="106.2" y="61">4</text>
<text x="124" y="61">5</text>
<text x="211" y="62.2">3</text>
<text x="211" y="64.8">5</text>
<text x="219.9" y="62.2">4</text>
<text x="219.9" y="64.8">6</text>
<text x="55.4" y="71.1">3</text>
<text x="73.2" y="66">6</text>
<text x="73.2" y="71.1">8</text>
<text x="73.2" y="68.6">9</text>
<text x="106.2" y="67.3">1</text>
<text x="106.2" y="69.8">2</text>
<text x="124" y="69.8">7</text>
<text x="124" y="67.3">8</text>
<text x="211" y="67.3">7</text>
<text x="211" y="69.8">9</text>
<text x="219.4" y="69.8">10</text>
<text x="219.9" y="67.3">8</text>
<text x="33.7" y="75" transform="rotate(-90 33.7 75)">R3</text>
<text x="38.7" y="75" transform="rotate(-90 38.7 75)">R5</text>
<text x="72.7" y="76.2">10</text>
<text x="72.7" y="73.7">11</text>
<text x="106.2" y="72.4">3</text>
<text x="106.2" y="74.9">4</text>
<text x="124" y="74.9">5</text>
<text x="124" y="72.4">6</text>
<text x="210.5" y="72.4">11</text>
<text x="210.5" y="74.9">13</text>
<text x="210.5" y="77.5">15</text>
<text x="219.4" y="72.4">12</text>
<text x="219.4" y="74.9">14</text>
<text x="219.4" y="77.5">16</text>
<text x="54.9" y="83.8">21</text>
<text x="72.7" y="81.3">13</text>
<text x="72.7" y="78.7">14</text>
<text x="72.7" y="83.8">16</text>
<text x="106.2" y="81.3">1</text>
<text x="106.2" y="83.8">2</text>
<text x="124" y="83.8">7</text>
<text x="124" y="81.3">8</text>
<text x="10.3" y="85.9">B</text>
<text x="55.4" y="88.9">1</text>
<text x="55.4" y="86.4">2</text>
<text x="72.7" y="86.4">15</text>
<text x="72.7" y="88.9">18</text>
<text x="106.2" y="86.4">3</text>
<text x="106.2" y="88.9">4</text>
<text x="124" y="88.9">5</text>
<text x="124" y="86.4">6</text>
<text x="211" y="87.6">1</text>
<text x="219.9" y="87.6">2</text>
<text x="285.3" y="85.9">B</text>
<text x="33.3" y="96" transform="rotate(-90 33.3 96)">4</text>
<text x="35.8" y="96" transform="rotate(-90 35.8 96)">3</text>
<text x="38.4" y="96" transform="rotate(-90 38.4 96)">2</text>
<text x="40.9" y="96" transform="rotate(-90 40.9 96)">1</text>
<text x="72.7" y="91.4">17</text>
<text x="72.7" y="94">20</text>
<text x="106.2" y="95.2">1</text>
<text x="124" y="95.2">8</text>
<text x="211" y="90.2">3</text>
<text x="211" y="92.7">5</text>
<text x="211" y="95.2">7</text>
<text x="219.9" y="90.2">4</text>
<text x="219.9" y="92.7">6</text>
<text x="219.9" y="95.2">8</text>
<text x="64.5" y="101.6" transform="rotate(-90 64.5 101.6)">12</text>
<text x="72.7" y="96.5">19</text>
<text x="106.2" y="97.8">2</text>
<text x="106.2" y="100.3">3</text>
<text x="124" y="100.3">6</text>
<text x="124" y="97.8">7</text>
<text x="210.5" y="100.3">11</text>
<text x="211" y="97.8">9</text>
<text x="219.4" y="97.8">10</text>
<text x="219.4" y="100.3">12</text>
<text x="33.3" y="106.2" transform="rotate(-90 33.3 106.2)">5</text>
<text x="35.8" y="106.2" transform="rotate(-90 35.8 106.2)">6</text>
<text x="38.4" y="106.2" transform="rotate(-90 38.4 106.2)">7</text>
<text x="40.9" y="106.2" transform="rotate(-90 40.9 106.2)">8</text>
<text x="106.2" y="102.9">4</text>
<text x="124" y="102.9">5</text>
<text x="210.5" y="102.9">13</text>
<text x="210.5" y="105.4">15</text>
<text x="219.4" y="102.9">14</text>
<text x="219.4" y="105.4">16</text>
<text x="106.2" y="109.2">1</text>
<text x="106.2" y="111.8">2</text>
<text x="124" y="111.8">7</text>
<text x="124" y="109.2">8</text>
<text x="106.2" y="114.3">3</text>
<text x="106.2" y="116.8">4</text>
<text x="124" y="116.8">5</text>
<text x="124" y="114.3">6</text>
<text x="211" y="115.6">1</text>
<text x="211" y="118.1">3</text>
<text x="219.9" y="115.6">2</text>
<text x="219.9" y="118.1">4</text>
<text x="106.2" y="123.2">1</text>
<text x="106.2" y="125.7">2</text>
<text x="124" y="125.7">7</text>
<text x="124" y="123.2">8</text>
<text x="211" y="120.6">5</text>
<text x="211" y="123.2">7</text>
<text x="211" y="125.7">9</text>
<text x="219.4" y="125.7">10</text>
<text x="219.9" y="120.6">6</text>
<text x="219.9" y="123.2">8</text>
<text x="106.2" y="128.3">3</text>
<text x="106.2" y="130.8">4</text>
<text x="124" y="130.8">5</text>
<text x="124" y="128.3">6</text>
<text x="210.5" y="128.3">11</text>
<text x="210.5" y="130.8">13</text>
<text x="219.4" y="128.3">12</text>
<text x="219.4" y="130.8">14</text>
<text x="10.3" y="135.9">C</text>
<text x="70.1" y="134.2">R15</text>
<text x="70.1" y="136.8">R16</text>
<text x="210.5" y="133.3">15</text>
<text x="219.4" y="133.3">16</text>
<text x="285.3" y="135.9">C</text>
<text x="70.1" y="146.9">R20</text>
<text x="141.7" y="166.4">3</text>
<text x="154.4" y="166.4">2</text>
<text x="89.7" y="172.7">2</text>
<text x="112.5" y="171.4">7</text>
<text x="148.3" y="173.5" transform="rotate(-90 148.3 173.5)">1</text>
<text x="112.5" y="176.5">4</text>
<text x="10.3" y="185.9">D</text>
<text x="89.7" y="180.3">1</text>
<text x="112.5" y="181.6">5</text>
<text x="285.3" y="185.9">D</text>
<text x="35" y="199.9">1</text>
<text x="85" y="199.9">2</text>
<text x="135" y="199.9">3</text>
<text x="185" y="199.9">4</text>
<text x="235" y="199.9">5</text>
<text x="285" y="199.9">6</text>
</g>
<g font-size="1.8" fill="#008484">
<text x="71.2" y="17.4">R6</text>
<text x="75.2" y="16.1">10K</text>
<text x="97" y="17.4">+3V3</text>
<text x="135.6" y="17.6">+5V</text>
<text x="71.2" y="19.9">R7</text>
<text x="71.2" y="22.5">R8</text>
<text x="75.2" y="18.7">10K</text>
<text x="75.2" y="21.2">10K</text>
<text x="75.2" y="23.7">10K</text>
<text x="71.2" y="25">R9</text>
<text x="75.2" y="28.8">10K</text>
<text x="108.5" y="26.3">VCC1</text>
<text x="108.5" y="28.8">SDA1</text>
<text x="118" y="28.8">SDA2</text>
<text x="118" y="26.3">VCC2</text>
<text x="214.9" y="27.7">J1</text>
<text x="70.1" y="32.6">R11</text>
<text x="75.2" y="31.4">10K</text>
<text x="108.5" y="31.4">SCL1</text>
<text x="108.5" y="33.9">GND1</text>
<text x="112.1" y="35.2">ISO1540</text>
<text x="117.8" y="33.9">GND2</text>
<text x="118.2" y="31.4">SCL2</text>
<text x="123.3" y="35.2">U3</text>
<text x="192.6" y="33.1">GNDD</text>
<text x="205.8" y="30.2">Conn_02x08_Odd_Even</text>
<text x="108.5" y="40.3">VCC1</text>
<text x="118" y="40.3">VCC2</text>
<text x="70.1" y="44.1">R12</text>
<text x="70.1" y="46.6">R13</text>
<text x="75.2" y="42.8">10K</text>
<text x="75.2" y="45.3">10K</text>
<text x="108.5" y="42.8">SDA1</text>
<text x="108.5" y="45.3">SCL1</text>
<text x="108.5" y="47.9">GND1</text>
<text x="117.8" y="47.9">GND2</text>
<text x="118" y="42.8">SDA2</text>
<text x="118.2" y="45.3">SCL2</text>
<text x="193" y="45.8">-12V</text>
<text x="234.7" y="43.2">+5V</text>
<text x="234.8" y="45.8">+12V</text>
<text x="36" y="51.2">GND</text>
<text x="48.4" y="53">C5</text>
<text x="53.3" y="50.4">100nF</text>
<text x="66.7" y="48.3">+3V3</text>
<text x="112.1" y="49.1">ISO1540</text>
<text x="123.3" y="49.1">U4</text>
<text x="192.2" y="50.8">+VSW</text>
<text x="192.6" y="48.3">GNDD</text>
<text x="234.5" y="50.8">+VSW</text>
<text x="23.5" y="59.7">+3V3</text>
<text x="57.4" y="55.5">U1</text>
<text x="57.7" y="59.3">SCL</text>
<text x="68.4" y="59.3">SC0</text>
<text x="108.5" y="54.2">VCC1</text>
<text x="108.5" y="56.8">SDA1</text>
<text x="108.5" y="59.3">SCL1</text>
<text x="118" y="56.8">SDA2</text>
<text x="118" y="54.2">VCC2</text>
<text x="118.2" y="59.3">SCL2</text>
<text x="205.8" y="58.1">Conn_02x08_Odd_Even</text>
<text x="214.9" y="55.6">J2</text>
<text x="21" y="63.6" transform="rotate(-90 21 63.6)">R1</text>
<text x="57.7" y="61.8">SDA</text>
<text x="65.4" y="60.4" transform="rotate(-90 65.4 60.4)">VCC</text>
<text x="68.4" y="61.8">SD0</text>
<text x="68.4" y="64.4">SC1</text>
<text x="108.5" y="61.8">GND1</text>
<text x="112.1" y="63.1">ISO1540</text>
<text x="117.8" y="61.8">GND2</text>
<text x="123.3" y="63.1">U5</text>
<text x="192.6" y="61">GNDD</text>
<text x="22.2" y="68.5" transform="rotate(-90 22.2 68.5)">10K</text>
<text x="38.8" y="67.4">+3V3</text>
<text x="68.4" y="66.9">SD1</text>
<text x="68.4" y="69.5">SC2</text>
<text x="108.5" y="68.2">VCC1</text>
<text x="108.5" y="70.7">SDA1</text>
<text x="118" y="70.7">SDA2</text>
<text x="118" y="68.2">VCC2</text>
<text x="234.7" y="71.2">+5V</text>
<text x="36.2" y="75" transform="rotate(-90 36.2 75)">R4</text>
<text x="57.7" y="72">~{RESET}</text>
<text x="68.4" y="77.1">SD3</text>
<text x="68.4" y="74.5">SC3</text>
<text x="68.4" y="72">SD2</text>
<text x="108.5" y="73.3">SCL1</text>
<text x="108.5" y="75.8">GND1</text>
<text x="112.1" y="77.1">ISO1540</text>
<text x="117.8" y="75.8">GND2</text>
<text x="118.2" y="73.3">SCL2</text>
<text x="123.3" y="77.1">U6</text>
<text x="192.6" y="76.2">GNDD</text>
<text x="193" y="73.7">-12V</text>
<text x="234.8" y="73.7">+12V</text>
<text x="15.3" y="80.9">SW1</text>
<text x="24.8" y="82.5" transform="rotate(-90 24.8 82.5)">SW_RST</text>
<text x="34.9" y="80" transform="rotate(-90 34.9 80)">10K</text>
<text x="37.5" y="80" transform="rotate(-90 37.5 80)">10K</text>
<text x="40" y="80" transform="rotate(-90 40 80)">10K</text>
<text x="68.4" y="82.2">SD4</text>
<text x="68.4" y="79.6">SC4</text>
<text x="108.5" y="82.2">VCC1</text>
<text x="118" y="82.2">VCC2</text>
<text x="192.2" y="78.8">+VSW</text>
<text x="214.9" y="83.5">J3</text>
<text x="234.5" y="78.8">+VSW</text>
<text x="23.5" y="87.7">GND</text>
<text x="57.7" y="89.8">A0</text>
<text x="57.7" y="87.2">A1</text>
<text x="57.7" y="84.7">A2</text>
<text x="68.4" y="87.2">SD5</text>
<text x="68.4" y="84.7">SC5</text>
<text x="68.4" y="89.8">SC6</text>
<text x="108.5" y="84.7">SDA1</text>
<text x="108.5" y="87.2">SCL1</text>
<text x="108.5" y="89.8">GND1</text>
<text x="117.8" y="89.8">GND2</text>
<text x="118" y="84.7">SDA2</text>
<text x="118.2" y="87.2">SCL2</text>
<text x="192.2" y="88.9">+3.3V</text>
<text x="205.8" y="86.1">Conn_02x08_Odd_Even</text>
<text x="234.4" y="88.9">GND</text>
<text x="68.4" y="92.3">SD6</text>
<text x="68.4" y="94.9">SC7</text>
<text x="112.1" y="91.1">ISO1540</text>
<text x="123.3" y="91.1">U7</text>
<text x="42.8" y="100.4">SW2</text>
<text x="65.4" y="98.8" transform="rotate(-90 65.4 98.8)">GND</text>
<text x="68.4" y="97.4">SD7</text>
<text x="108.5" y="96.1">VCC1</text>
<text x="108.5" y="98.7">SDA1</text>
<text x="108.5" y="101.2">SCL1</text>
<text x="118" y="98.7">SDA2</text>
<text x="118" y="96.1">VCC2</text>
<text x="118.2" y="101.2">SCL2</text>
<text x="28.6" y="106.5" transform="rotate(-90 28.6 106.5)">SW_DIP_x04</text>
<text x="56.5" y="102.8" transform="rotate(-90 56.5 102.8)">PCA9548APW</text>
<text x="66.7" y="106.7">GND</text>
<text x="108.5" y="103.8">GND1</text>
<text x="112.1" y="105">ISO1540</text>
<text x="117.8" y="103.8">GND2</text>
<text x="123.3" y="105">U8</text>
<text x="192.8" y="106.7">+24V</text>
<text x="234.4" y="104.2">GND</text>
<text x="234.8" y="106.7">+24V</text>
<text x="108.5" y="110.1">VCC1</text>
<text x="108.5" y="112.6">SDA1</text>
<text x="118" y="112.6">SDA2</text>
<text x="118" y="110.1">VCC2</text>
<text x="214.9" y="111.5">J4</text>
<text x="38.8" y="115.6">GND</text>
<text x="108.5" y="115.2">SCL1</text>
<text x="108.5" y="117.7">GND1</text>
<text x="112.1" y="119">ISO1540</text>
<text x="117.8" y="117.7">GND2</text>
<text x="118.2" y="115.2">SCL2</text>
<text x="123.3" y="119">U9</text>
<text x="192.2" y="116.9">+3.3V</text>
<text x="205.8" y="114">Conn_02x08_Odd_Even</text>
<text x="234.4" y="116.9">GND</text>
<text x="69.2" y="124.1" transform="rotate(-90 69.2 124.1)">+3.3V</text>
<text x="108.5" y="124.1">VCC1</text>
<text x="118" y="124.1">VCC2</text>
<text x="16.7" y="126.1" transform="rotate(-90 16.7 126.1)">+24V</text>
<text x="23.1" y="126.1" transform="rotate(-90 23.1 126.1)">+24V</text>
<text x="29.8" y="126.7" transform="rotate(-90 29.8 126.7)">+3.3V</text>
<text x="36.6" y="126.2" transform="rotate(-90 36.6 126.2)">+5V</text>
<text x="43" y="126.2" transform="rotate(-90 43 126.2)">+5V</text>
<text x="49.3" y="126.1" transform="rotate(-90 49.3 126.1)">+12V</text>
<text x="62" y="126.1" transform="rotate(-90 62 126.1)">+12V</text>
<text x="70.1" y="131.7">R14</text>
<text x="75.2" y="130.4">10K</text>
<text x="108.5" y="126.6">SDA1</text>
<text x="108.5" y="129.2">SCL1</text>
<text x="108.5" y="131.7">GND1</text>
<text x="117.8" y="131.7">GND2</text>
<text x="118" y="126.6">SDA2</text>
<text x="118.2" y="129.2">SCL2</text>
<text x="14.6" y="136" transform="rotate(-90 14.6 136)">R2</text>
<text x="17.1" y="137.8" transform="rotate(-90 17.1 137.8)">4K7</text>
<text x="22.2" y="136.2" transform="rotate(-90 22.2 136.2)">100nF</text>
<text x="28.6" y="136.2" transform="rotate(-90 28.6 136.2)">100nF</text>
<text x="34.9" y="136.2" transform="rotate(-90 34.9 136.2)">100nF</text>
<text x="41.3" y="136.2" transform="rotate(-90 41.3 136.2)">100nF</text>
<text x="47.6" y="136.2" transform="rotate(-90 47.6 136.2)">100nF</text>
<text x="60.3" y="136.2" transform="rotate(-90 60.3 136.2)">100nF</text>
<text x="75.2" y="133">10K</text>
<text x="75.2" y="135.5">10K</text>
<text x="112.1" y="133">ISO1540</text>
<text x="122.8" y="133">U10</text>
<text x="192.8" y="134.7">+24V</text>
<text x="234.4" y="132.1">GND</text>
<text x="234.8" y="134.7">+24V</text>
<text x="24.8" y="141.1" transform="rotate(-90 24.8 141.1)">C1</text>
<text x="31.1" y="141.1" transform="rotate(-90 31.1 141.1)">C2</text>
<text x="37.5" y="141.1" transform="rotate(-90 37.5 141.1)">C3</text>
<text x="43.8" y="141.1" transform="rotate(-90 43.8 141.1)">C4</text>
<text x="50.2" y="141.1" transform="rotate(-90 50.2 141.1)">C6</text>
<text x="62.9" y="141.1" transform="rotate(-90 62.9 141.1)">C9</text>
<text x="70.1" y="139.3">R17</text>
<text x="70.1" y="141.9">R18</text>
<text x="75.2" y="138">10K</text>
<text x="75.2" y="140.6">10K</text>
<text x="75.2" y="143.1">10K</text>
<text x="100.4" y="141.9">GND</text>
<text x="130.7" y="141.9">GNDD</text>
<text x="18.4" y="144.9" transform="rotate(-90 18.4 144.9)">D1</text>
<text x="55.2" y="146.5" transform="rotate(-90 55.2 146.5)">GNDD</text>
<text x="70.1" y="149.5">R21</text>
<text x="70.1" y="144.4">R19</text>
<text x="75.2" y="148.2">10K</text>
<text x="75.2" y="145.7">10K</text>
<text x="14.6" y="151.7" transform="rotate(-90 14.6 151.7)">GREEN_LED</text>
<text x="23.1" y="150.9" transform="rotate(-90 23.1 150.9)">GND</text>
<text x="29.4" y="150.9" transform="rotate(-90 29.4 150.9)">GND</text>
<text x="36.2" y="152.6" transform="rotate(-90 36.2 152.6)">GNDD</text>
<text x="42.5" y="152.6" transform="rotate(-90 42.5 152.6)">GNDD</text>
<text x="47.6" y="150.1" transform="rotate(-90 47.6 150.1)">100nF</text>
<text x="50.2" y="155" transform="rotate(-90 50.2 155)">C7</text>
<text x="60.3" y="150.1" transform="rotate(-90 60.3 150.1)">100nF</text>
<text x="62.9" y="155.5" transform="rotate(-90 62.9 155.5)">C10</text>
<text x="16.7" y="159.8" transform="rotate(-90 16.7 159.8)">GND</text>
<text x="50.4" y="160.1">-12V</text>
<text x="63.1" y="160.1">-12V</text>
<text x="147" y="161.6">U11</text>
<text x="49.5" y="167.5">+VSW</text>
<text x="100.5" y="166.1">U2</text>
<text x="121.2" y="162.2">+12V</text>
<text x="138.9" y="164.2">LD1117S50TR_SOT223</text>
<text x="143.8" y="167.3">VI</text>
<text x="150.9" y="167.3">VO</text>
<text x="166.9" y="165.1">+5V</text>
<text x="66.3" y="171.1">L1</text>
<text x="91.9" y="173.6">VIN</text>
<text x="93.9" y="168.6">PDSE1-S24-D12-M</text>
<text x="105.3" y="172.3">+VOUT</text>
<text x="126.4" y="170.6">C13</text>
<text x="126.9" y="173.1">1uF/25V</text>
<text x="149.2" y="171.4" transform="rotate(-90 149.2 171.4)">GND</text>
<text x="168.3" y="170.6">C15</text>
<text x="168.4" y="173.1">10uF</text>
<text x="63.7" y="180">C8</text>
<text x="67.4" y="174.9">6.8uH</text>
<text x="80.3" y="180">C11</text>
<text x="109.1" y="177.4">0V</text>
<text x="132.4" y="177.8">GNDD</text>
<text x="58.1" y="183.8">4.7uF/50V</text>
<text x="74.7" y="183.8">4.7uF/50V</text>
<text x="91.9" y="181.2">GND</text>
<text x="105.7" y="182.5">-VOUT</text>
<text x="126.4" y="180.8">C14</text>
<text x="126.9" y="183.3">1uF/25V</text>
<text x="145.9" y="182.5">GNDD</text>
<text x="49.4" y="187.6">GNDD</text>
<text x="121.4" y="193.9">-12V</text>
</g>
<g font-size="1.8">
<text x="127.4" y="27.8">SD0</text>
<text x="127.4" y="30.4">SC0</text>
<text x="200.7" y="34.2">SD0</text>
<text x="227.7" y="31.6">SC0</text>
<text x="227.7" y="34.2">SC1</text>
<text x="127.4" y="41.8">SD1</text>
<text x="200.7" y="36.7">SD1</text>
<text x="200.7" y="39.3">SD2</text>
<text x="200.7" y="41.8">SD3</text>
<text x="227.7" y="39.3">SC3</text>
<text x="227.7" y="36.7">SC2</text>
<text x="127.4" y="44.3">SC1</text>
<text x="49.5" y="58.3">SCL</text>
<text x="127.4" y="55.8">SD2</text>
<text x="127.4" y="58.3">SC2</text>
<text x="227.7" y="59.6">SC4</text>
<text x="49.5" y="60.9">SDA</text>
<text x="200.7" y="62.1">SD4</text>
<text x="200.7" y="64.7">SD5</text>
<text x="227.7" y="64.7">SC6</text>
<text x="227.7" y="62.1">SC5</text>
<text x="127.4" y="69.7">SD3</text>
<text x="200.7" y="67.2">SD6</text>
<text x="200.7" y="69.7">SD7</text>
<text x="227.7" y="67.2">SC7</text>
<text x="127.4" y="72.3">SC3</text>
<text x="127.4" y="83.7">SD4</text>
<text x="127.4" y="86.3">SC4</text>
<text x="200.7" y="90.1">TXD</text>
<text x="200.7" y="95.1">MISO</text>
<text x="200.7" y="92.6">SCL</text>
<text x="226.6" y="95.1">MOSI</text>
<text x="227.4" y="92.6">SDA</text>
<text x="227.4" y="90.1">RXD</text>
<text x="127.4" y="97.7">SD5</text>
<text x="127.4" y="100.2">SC5</text>
<text x="200.7" y="97.7">SCK</text>
<text x="200.7" y="100.2">SSEL2</text>
<text x="225.5" y="100.2">SSEL3</text>
<text x="225.5" y="97.7">SSEL1</text>
<text x="127.4" y="111.7">SD6</text>
<text x="127.4" y="114.2">SC6</text>
<text x="200.7" y="118">TXD</text>
<text x="227.4" y="118">RXD</text>
<text x="127.4" y="125.6">SD7</text>
<text x="200.7" y="120.5">SCL</text>
<text x="200.7" y="123.1">MISO</text>
<text x="200.7" y="125.6">SCK</text>
<text x="225.5" y="125.6">SSEL1</text>
<text x="226.6" y="123.1">MOSI</text>
<text x="227.4" y="120.5">SDA</text>
<text x="127.4" y="128.2">SC7</text>
<text x="200.7" y="128.2">SSEL2</text>
<text x="225.5" y="128.2">SSEL3</text>
</g>
<text font-size="1.8" fill="#008400" x="67.9" y="146.5" transform="rotate(-90 67.9 146.5)">GNDD</text>
</svg>
